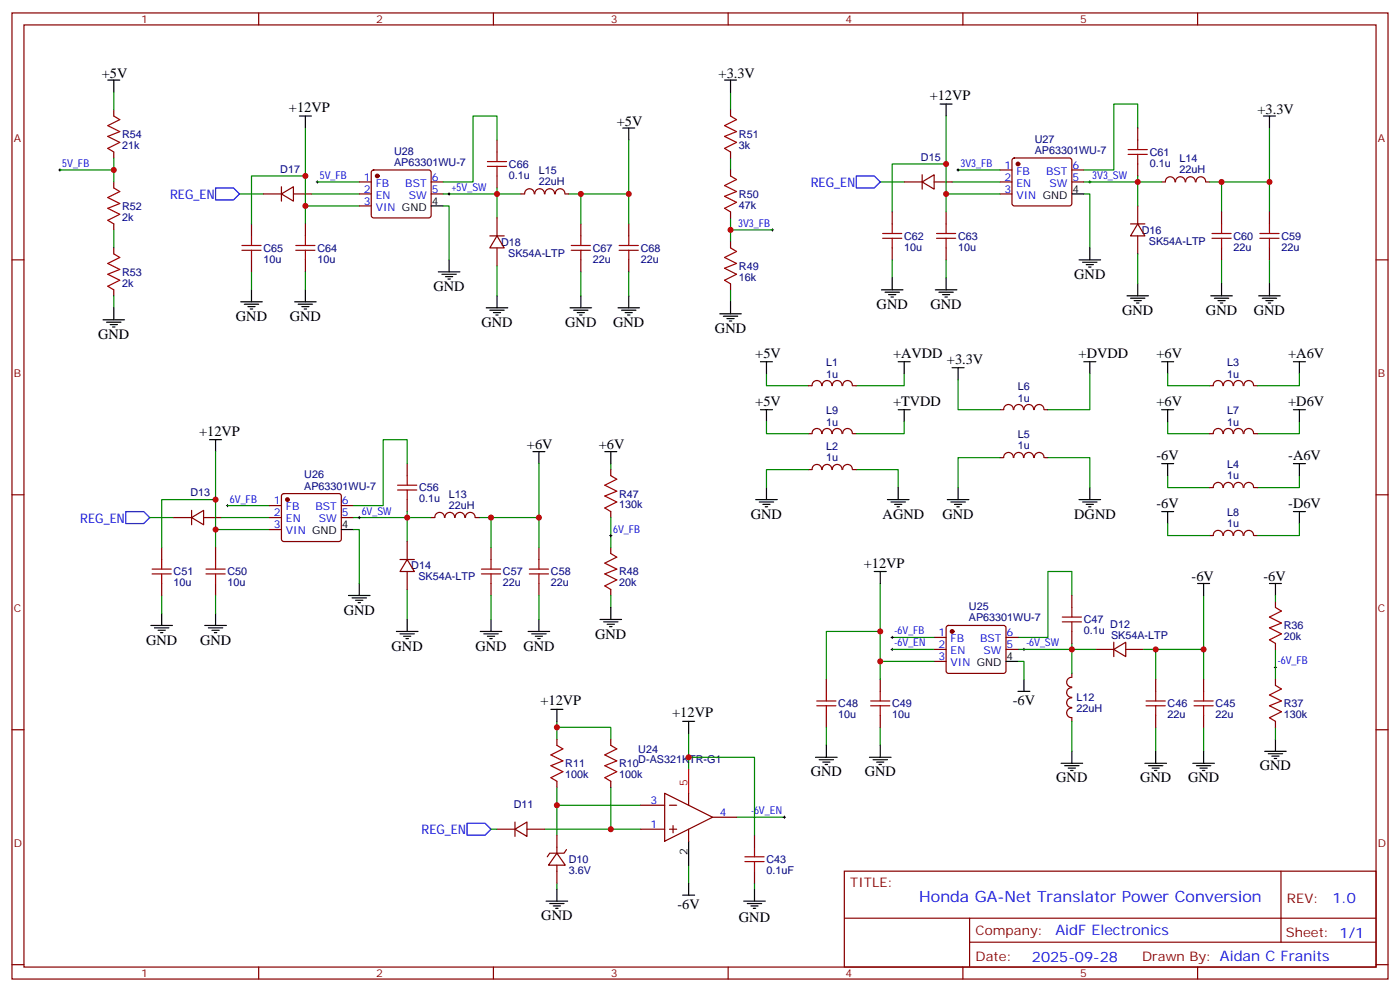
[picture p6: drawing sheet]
<svg xmlns="http://www.w3.org/2000/svg" width="412mm" height="292mm" viewBox="0 0 412 292" stroke-linecap="round" stroke-linejoin="round" font-family="sans-serif">
<g fill="none" stroke="#870000" stroke-width=".35">
<path d="M3.5 3.8h405.4v284.3h-405.4zM7.1 7.3h398.2v277.3h-398.2zM76.2 3.8v3.5M145.3 3.8v3.5M214.5 3.8v3.5M283.6 3.8v3.5M352.8 3.8v3.5M33.5 32.4v1.7M215.2 32.4v1.7M335.1 37.7v3.5M33.5 44.7v1.8M33.5 53.6v1.7"/>
<path d="M77.6 57.1h5.3M82.9 57.1l3.5-2.1v4.2zM82.9 55v4.2M86.4 57.1h5.3M105.8 53.6h3.6M105.8 57.1h3.6M109.6 50.2l.5-.2h16.2l.5 .2 .2 .5v12.7l-.2 .5-.5 .2h-16.2l-.5-.2-.2-.5v-12.7zM127 53.6h3.5M127 57.1h3.5M146.4 41.2v3.5M146.4 51.8v3.5M153.5 57.1h1"/>
<path d="M154.6 57.1a1.41 1.41 0 0 1 1.4-1.5 1.41 1.41 0 0 1 1.4 1.5M157.6 57.1a1.41 1.41 0 0 1 1.4-1.6 1.41 1.41 0 0 1 1.4 1.6M160.5 57.1a1.41 1.41 0 0 1 1.4-1.6 1.41 1.41 0 0 1 1.4 1.6M163.6 57.1a1.41 1.41 0 0 1 1.4-1.5 1.41 1.41 0 0 1 1.4 1.5M166.5 57.1h1.1M215.2 44.7v1.8M215.2 50v1.8M266.3 53.6h5.3M271.6 53.6l3.6-2.2v4.3zM271.6 51.4v4.3M275.2 53.6h5.3M294.6 53.6h3.5"/>
<path d="M294.6 50h3.5M294.6 57.1h3.5M298.3 46.7l.5-.2h16.2l.5 .2 .2 .5v12.7l-.2 .5-.5 .2h-16.2l-.5-.2-.2-.5v-12.7zM315.7 53.6h3.6M315.7 50h3.6M335.1 48.3v3.5M342.2 53.6h1.1M343.3 53.5a1.41 1.41 0 0 1 1.4-1.5 1.41 1.41 0 0 1 1.4 1.5M346.3 53.5a1.41 1.41 0 0 1 1.4-1.5 1.41 1.41 0 0 1 1.4 1.5M349.3 53.5a1.41 1.41 0 0 1 1.4-1.5 1.41 1.41 0 0 1 1.4 1.5M352.3 53.5a1.41 1.41 0 0 1 1.4-1.5 1.41 1.41 0 0 1 1.4 1.5M355.2 53.6h1.1"/>
<path d="M3.5 76.5h3.6M33.5 65.9v1.8M33.5 73v1.7M74.1 65.9v3.5M74.1 76.5v3.5M90 65.9v3.5M90 76.5v3.5M105.8 60.6h3.6M144.3 69.4h4.2M146.4 69.4l2.1 3.6h-4.2zM146.4 64.1v5.3M146.4 73v5.2"/>
<path d="M171.1 65.9v3.5M171.1 76.5v3.5M185.2 65.9v3.5M185.2 76.5v3.5M215.2 62.4v1.7M215.2 71.2v1.8M262.8 62.4v3.5M262.8 73v3.5M278.7 62.4v3.5M278.7 73v3.5M333 65.9h4.3M335.1 65.9l2.2 3.5h-4.3z"/>
<path d="M335.1 60.6v5.3M335.1 69.4v5.3M359.8 62.4v3.5M359.8 73v3.5M373.9 62.4v3.5M373.9 73v3.5M405.3 76.5h3.6M33.5 85.3v1.8M215.2 83.5v1.8M238.1 113.5h1.1M239.2 113.5a1.41 1.41 0 0 1 1.4-1.5 1.41 1.41 0 0 1 1.4 1.5M242.2 113.5a1.41 1.41 0 0 1 1.4-1.5 1.41 1.41 0 0 1 1.4 1.5"/>
<path d="M245.2 113.5a1.41 1.41 0 0 1 1.4-1.5 1.41 1.41 0 0 1 1.4 1.5M248.2 113.5a1.41 1.41 0 0 1 1.5-1.5 1.41 1.41 0 0 1 1.4 1.5M251.2 113.5h1M356.3 113.5h1.1M357.4 113.5a1.41 1.41 0 0 1 1.4-1.5 1.41 1.41 0 0 1 1.4 1.5M360.4 113.5a1.41 1.41 0 0 1 1.4-1.5 1.41 1.41 0 0 1 1.4 1.5M363.4 113.5a1.41 1.41 0 0 1 1.4-1.5 1.41 1.41 0 0 1 1.4 1.5M366.4 113.5a1.41 1.41 0 0 1 1.4-1.5 1.41 1.41 0 0 1 1.4 1.5M369.4 113.5h1M119.9 136.5v3.5M179.9 138.2v1.8M242 138.2a1.41 1.41 0 0 0-1.4-1.5 1.41 1.41 0 0 0-1.4 1.5h-1.1"/>
<path d="M242 127.6a1.41 1.41 0 0 0-1.4-1.5 1.41 1.41 0 0 0-1.4 1.5h-1.1M242.2 138.2a1.41 1.41 0 0 1 1.4-1.5 1.41 1.41 0 0 1 1.4 1.5M242.2 127.6a1.41 1.41 0 0 1 1.4-1.5 1.41 1.41 0 0 1 1.4 1.5M245.2 138.2a1.41 1.41 0 0 1 1.4-1.5 1.41 1.41 0 0 1 1.4 1.5M245.2 127.6a1.41 1.41 0 0 1 1.4-1.5 1.41 1.41 0 0 1 1.4 1.5M248.2 138.2a1.41 1.41 0 0 1 1.5-1.5 1.41 1.41 0 0 1 1.4 1.5M248.2 127.6a1.41 1.41 0 0 1 1.5-1.5 1.41 1.41 0 0 1 1.4 1.5M251.2 138.2h1M251.2 127.6h1M294.6 120.6h1M294.6 134.7h1M295.7 120.6a1.41 1.41 0 0 1 1.4-1.5 1.41 1.41 0 0 1 1.4 1.5"/>
<path d="M295.7 134.7a1.41 1.41 0 0 1 1.4-1.5 1.41 1.41 0 0 1 1.4 1.5M298.7 120.6a1.41 1.41 0 0 1 1.4-1.6 1.41 1.41 0 0 1 1.4 1.6M298.7 134.7a1.41 1.41 0 0 1 1.4-1.5 1.41 1.41 0 0 1 1.4 1.5M301.6 120.6a1.41 1.41 0 0 1 1.5-1.6 1.41 1.41 0 0 1 1.4 1.6M301.6 134.7a1.41 1.41 0 0 1 1.5-1.5 1.41 1.41 0 0 1 1.4 1.5M304.7 120.6a1.41 1.41 0 0 1 1.4-1.5 1.41 1.41 0 0 1 1.4 1.5M304.7 134.7a1.41 1.41 0 0 1 1.4-1.5 1.41 1.41 0 0 1 1.4 1.5M307.6 120.6h1.1M307.6 134.7h1.1M360.2 127.6a1.41 1.41 0 0 0-1.4-1.5 1.41 1.41 0 0 0-1.4 1.5h-1.1M360.4 127.6a1.41 1.41 0 0 1 1.4-1.5 1.41 1.41 0 0 1 1.4 1.5M363.4 127.6a1.41 1.41 0 0 1 1.4-1.5 1.41 1.41 0 0 1 1.4 1.5"/>
<path d="M366.4 127.6a1.41 1.41 0 0 1 1.4-1.5 1.41 1.41 0 0 1 1.4 1.5M369.4 127.6h1M3.5 145.6h3.6M51.2 152.3h5.2M56.4 152.3l3.6-2.1v4.2zM56.4 150.2v4.2M60 152.3h5.3M79.4 152.3h3.5M79.4 148.8h3.5M79.4 155.9h3.5M83.1 145.5l.5-.2h16.2l.5 .2 .2 .5v12.7l-.2 .5-.5 .2h-16.2l-.5-.2-.2-.5v-12.7zM100.5 152.3h3.6"/>
<path d="M100.5 148.8h3.6M119.9 147v3.6M119.9 159.4v5.3M127 152.3h1.1M128.1 152.3a1.41 1.41 0 0 1 1.4-1.5 1.41 1.41 0 0 1 1.4 1.5M131.1 152.3a1.41 1.41 0 0 1 1.4-1.5 1.41 1.41 0 0 1 1.4 1.5M134.1 152.3a1.41 1.41 0 0 1 1.4-1.5 1.41 1.41 0 0 1 1.4 1.5M137.1 152.3a1.41 1.41 0 0 1 1.4-1.5 1.41 1.41 0 0 1 1.4 1.5M140.1 152.3h1M179.9 150.6v1.7M356.3 143.5h1.1M357.4 143.5a1.41 1.41 0 0 1 1.4-1.5 1.41 1.41 0 0 1 1.4 1.5"/>
<path d="M360.2 157.6a1.41 1.41 0 0 0-1.4-1.5 1.41 1.41 0 0 0-1.4 1.5h-1.1M360.4 143.5a1.41 1.41 0 0 1 1.4-1.5 1.41 1.41 0 0 1 1.4 1.5M360.4 157.6a1.41 1.41 0 0 1 1.4-1.5 1.41 1.41 0 0 1 1.4 1.5M363.4 143.5a1.41 1.41 0 0 1 1.4-1.5 1.41 1.41 0 0 1 1.4 1.5M363.4 157.6a1.41 1.41 0 0 1 1.4-1.5 1.41 1.41 0 0 1 1.4 1.5M366.4 143.5a1.41 1.41 0 0 1 1.4-1.5 1.41 1.41 0 0 1 1.4 1.5M366.4 157.6a1.41 1.41 0 0 1 1.4-1.5 1.41 1.41 0 0 1 1.4 1.5M369.4 143.5h1M369.4 157.6h1M405.3 145.6h3.6M47.6 161.1v3.6M47.6 171.7v3.6"/>
<path d="M63.5 161.1v3.6M63.5 171.7v3.6M117.8 164.7h4.3M119.9 164.7l2.2 3.5h-4.3zM119.9 168.2v5.3M144.6 161.1v3.6M144.6 171.7v3.6M158.7 161.1v3.6M158.7 171.7v3.6M179.9 161.1v1.8M179.9 173.5v1.8M315.7 175.3v3.5"/>
<path d="M375.7 177v1.8M243.4 200v3.5M259.3 200v3.5M275.2 191.1h3.5M275.2 187.6h3.5M275.2 194.7h3.5M278.9 184.3l.5-.2h16.2l.5 .2 .2 .5v12.7l-.2 .5-.5 .2h-16.2l-.5-.2-.2-.5v-12.7zM296.3 191.1h3.6M296.3 187.6h3.6M315.7 199.4a1.41 1.41 0 0 0-1.5 1.4 1.41 1.41 0 0 0 1.5 1.4M315.7 185.8v3.6M315.7 198.2v1"/>
<path d="M322.8 191.1h5.3M328.1 191.1l3.5-2.1v4.3zM328.1 189v4.3M331.6 191.1h5.3M340.4 200v3.5M354.5 200v3.5M375.7 189.4v1.7M375.7 200v1.7M3.5 214.8h3.6M164 217.6v1.8M179.9 217.6v1.8M243.4 210.5v3.6"/>
<path d="M259.3 210.5v3.6M315.7 205.4a1.41 1.41 0 0 0-1.5 1.4 1.41 1.41 0 0 0 1.5 1.4M315.7 202.4a1.41 1.41 0 0 0-1.5 1.4 1.41 1.41 0 0 0 1.5 1.4M315.7 208.4a1.41 1.41 0 0 0-1.5 1.4 1.41 1.41 0 0 0 1.5 1.4M315.7 211.2v1.1M340.4 210.5v3.6M354.5 210.5v3.6M375.7 212.3v1.8M405.3 214.8h3.6M164 229.9v1.8M179.9 229.9v1.8M188.7 237h7.1"/>
<path d="M195.8 233.5l14.1 7-14.1 7.1zM197.2 237h2.1M202.8 233.5v3.5M146.4 244.1h5.3M151.7 244.1l3.5-2.2v4.3zM151.7 241.9v4.3M155.2 244.1h5.3M164 251.1l2.5 3.5h-4.9zM164 245.8v5.3M164 254.6v5.3M166.9 250l-.7 1.1h-4.3l-.7 1.1M188.7 244.1h7.1"/>
<path d="M197.2 244.1h2.1M198.3 243v2.1M202.8 244.1v3.5M209.9 240.5h7.1M222.2 245.8v3.5M222.2 256.4v3.5M248.7 256.4h156.6v28.2h-156.6zM377.3 256.4v20.9M248.7 270.2h156.5M285.6 277.3h119.6M285.6 270.2v14.2M3.5 283.9h3.6"/>
<path d="M76.2 284.6v3.5M145.3 284.6v3.5M214.5 284.6v3.5M283.6 284.6v3.5M352.8 284.6v3.5M405.3 283.9h3.6"/>
</g>
<g fill="none" stroke="#008700" stroke-width=".35">
<path d="M33.5 27.1v5.3M90 37.7v22.9h15.8M215.2 27.1v5.3M278.7 34.1v23h15.9M335.1 37.7v-7.1h-7v19.4h-8.8M373.9 37.7v15.9M17.6 50h15.9M33.5 46.5v7.1M70.6 57.1h7M90 51.8h-15.9v14.1M91.7 57.1h14.1M93.5 53.6h12.3"/>
<path d="M146.4 55.3v1.8h-15.9M146.4 41.2v-7.1h-7.1v19.5h-8.8M153.5 57.1h-7.1v7M167.6 57.1h3.5M185.2 41.2v15.9M215.2 46.5v3.5M259.3 53.6h7M278.7 48.3h-15.9v14.1M278.7 57.1v5.3M280.5 53.6h14.1M282.2 50h12.4M319.3 57.1h1.7v15.9"/>
<path d="M335.1 51.8v1.8h-15.8M342.2 53.6h-7.1v7M356.3 53.6h3.5M33.5 67.7v5.3M90 60.6v5.3M130.5 60.6h1.8v15.9M146.4 78.2v8.9M171.1 65.9v-8.8h14.1v8.8M215.2 67.7h12.3M215.2 64.1v7.1M262.8 76.5v5.3M278.7 76.5v5.3"/>
<path d="M335.1 74.7v8.8M359.8 62.4v-8.8h14.1v8.8M359.8 76.5v7M373.9 76.5v7M33.5 87.1v3.5M74.1 80v5.3M90 80v5.3M171.1 80v7.1M185.2 80v7.1M215.2 85.3v3.5M225.8 110v3.5h12.3M266.3 110v3.5h-14.1"/>
<path d="M282.2 111.8v8.8h12.4M321 110v10.6h-12.3M344 110v3.5h12.3M382.8 110v3.5h-12.4M63.5 132.9v23h15.9M119.9 136.5v-7.1h-7v19.4h-8.8M158.7 136.5v15.8M179.9 136.5v1.7M225.8 124.1v3.5h12.3M238.1 138.2h-12.3v5.3M252.2 138.2h12.4v5.3M266.3 124.1v3.5h-14.1"/>
<path d="M294.6 134.7h-12.4v8.8M308.7 134.7h12.3v8.8M344 140v3.5h12.3M344 124.1v3.5h12.3M382.8 140v3.5h-12.4M382.8 124.1v3.5h-12.4M44.1 152.3h7.1M63.5 147h-15.9v14.1M63.5 155.9v5.2M65.3 152.3h14.1M67 148.8h12.4M104.1 155.9h1.7v15.8"/>
<path d="M119.9 150.6v1.7h-15.8M127 152.3h-7.1v7.1M141.1 152.3h3.5M179.9 152.3v8.8M344 154.1v3.5h12.3M382.8 154.1v3.5h-12.4M47.6 175.3v5.3M63.5 175.3v5.3M119.9 173.5v8.8M144.6 161.1v-8.8h14.1v8.8M144.6 175.3v7M158.7 175.3v7"/>
<path d="M179.9 175.3v3.5M259.3 171.7v23h15.9M315.7 175.3v-7.1h-7v19.4h-8.8M354.5 175.3v15.8M375.7 175.3v1.7M259.3 185.8h-15.9v14.2M259.3 194.7v5.3M262.8 191.1h12.4M262.8 187.6h12.4M299.9 194.7h1.7v5.3M315.7 189.4v1.7h-15.8M322.8 191.1h-7.1v7.1"/>
<path d="M336.9 191.1h3.5M340.4 200v-8.9h14.1v8.9M375.7 191.1v8.9M164 214.1h15.9v3.5M164 212.3v5.3M202.8 215.8v10.6M243.4 214.1v5.3M259.3 214.1v5.3M315.7 212.3v8.8M340.4 214.1v7M354.5 214.1v7M375.7 214.1v3.5"/>
<path d="M164 231.7v5.3h24.7M164 237v8.8M179.9 231.7v12.4M202.8 222.9h19.4v22.9M144.6 244.1h1.8M160.5 244.1h28.2M164 259.9v1.8M202.8 254.6v5.3M217 240.5h14.1M222.2 259.9v1.8"/>
</g>
<g fill="none" stroke="#a10000" stroke-width=".35">
<path d="M33.5 34.1l1.8 1.1-3.6 1.8 3.6 1.7-3.6 1.4 3.6 1.8-3.6 1.8 1.8 1M215.2 34.1l1.8 1.1-3.6 1.8 3.6 1.7-3.6 1.4 3.6 1.8-3.6 1.8 1.8 1M33.5 55.3l1.8 1.1-3.6 1.7 3.6 1.8-3.6 1.4 3.6 1.8-3.6 1.7 1.8 1.1M143.6 49h5.6M143.6 47.6h5.6M146.4 44.7v2.9M146.4 49v2.8M215.2 51.8l1.8 1-3.6 1.8 3.6 1.8-3.6 1.4 3.6 1.7-3.6 1.8 1.8 1.1M332.3 45.4h5.7M332.3 44h5.7M335.1 41.2v2.8M335.1 45.4v2.9"/>
<path d="M33.5 74.7l1.8 1.1-3.6 1.7 3.6 1.8-3.6 1.4 3.6 1.8-3.6 1.7 1.8 1.1M71.3 73.7h5.6M71.3 72.2h5.6M74.1 69.4v2.8M74.1 73.7v2.8M87.1 73.7h5.7M87.1 72.2h5.7M90 69.4v2.8M90 73.7v2.8M168.3 73.7h5.6M168.3 72.2h5.6M171.1 69.4v2.8"/>
<path d="M171.1 73.7v2.8M182.4 73.7h5.6M182.4 72.2h5.6M185.2 69.4v2.8M185.2 73.7v2.8M215.2 73l1.8 1-3.6 1.8 3.6 1.7-3.6 1.5 3.6 1.7-3.6 1.8 1.8 1M260 70.1h5.6M260 68.7h5.6M262.8 65.9v2.8M262.8 70.1v2.9M275.9 70.1h5.6M275.9 68.7h5.6"/>
<path d="M278.7 65.9v2.8M278.7 70.1v2.9M357 70.1h5.7M357 68.7h5.7M359.8 65.9v2.8M359.8 70.1v2.9M371.1 70.1h5.7M371.1 68.7h5.7M373.9 65.9v2.8M373.9 70.1v2.9M119.9 140v2.8M179.9 140l1.8 1-3.5 1.8 3.5 1.8-3.5 1.4 3.5 1.7-3.5 1.8 1.7 1.1"/>
<path d="M117.1 144.2h5.7M117.1 142.8h5.7M119.9 144.2v2.8M44.8 168.9h5.6M44.8 167.5h5.6M47.6 164.7v2.8M47.6 168.9v2.8M60.7 168.9h5.6M60.7 167.5h5.6M63.5 164.7v2.8M63.5 168.9v2.8M141.8 168.9h5.7"/>
<path d="M141.8 167.5h5.7M144.6 164.7v2.8M144.6 168.9v2.8M155.9 168.9h5.7M155.9 167.5h5.7M158.7 164.7v2.8M158.7 168.9v2.8M179.9 162.9l1.8 1.1-3.5 1.7 3.5 1.8-3.5 1.4 3.5 1.8-3.5 1.7 1.7 1.1M315.7 178.8v2.8M375.7 178.8l1.8 1-3.6 1.8 3.6 1.8-3.6 1.4 3.6 1.7-3.6 1.8 1.8 1.1M312.9 183h5.7M312.9 181.6h5.7"/>
<path d="M315.7 183v2.8M164 219.4l1.8 1-3.5 1.8 3.5 1.7-3.5 1.5 3.5 1.7-3.5 1.8 1.7 1M179.9 219.4l1.8 1-3.5 1.8 3.5 1.7-3.5 1.5 3.5 1.7-3.5 1.8 1.7 1M240.6 207.7h5.6M240.6 206.3h5.6M243.4 203.5v2.8M243.4 207.7v2.8M256.5 207.7h5.6M256.5 206.3h5.6M259.3 203.5v2.8M259.3 207.7v2.8M337.6 207.7h5.7"/>
<path d="M337.6 206.3h5.7M340.4 203.5v2.8M340.4 207.7v2.8M351.7 207.7h5.7M351.7 206.3h5.7M354.5 203.5v2.8M354.5 207.7v2.8M375.7 201.7l1.8 1.1-3.6 1.7 3.6 1.8-3.6 1.4 3.6 1.8-3.6 1.7 1.8 1.1M219.4 253.6h5.7M219.4 252.2h5.7M222.2 249.3v2.9M222.2 253.6v2.8"/>
</g>
<path d="M63.5 55.3h5.3l1.8 1.8-1.8 1.7h-5.3zM252.2 51.8h5.3l1.8 1.8-1.8 1.7h-5.3zM37 150.6h5.3l1.8 1.7-1.8 1.8h-5.3zM137.6 242.3h5.3l1.7 1.8-1.7 1.7h-5.3z" fill="none" stroke="#00f" stroke-width=".35"/>
<g fill="none" stroke="#000" stroke-width=".35">
<path d="M31.7 23.6h3.6M33.5 23.6v3.5M88.2 34.1h3.5M90 34.1v3.6M183.4 37.7h3.6M185.2 37.7v3.5M213.4 23.6h3.6M215.2 23.6v3.5M276.9 30.6h3.6M278.7 30.6v3.5M372.2 34.1h3.5M373.9 34.1v3.6"/>
<path d="M315.7 57.1h3.6M127 60.6h3.5M132.3 76.5v3.5M317.9 76.5h6.3M318.9 77.2h4.2M320 77.9h2.1M320.7 78.6h.7M321 73v3.5M30.3 94.1h6.4M31.4 94.8h4.2M32.5 95.5h2.1M33.2 96.2h.7"/>
<path d="M33.5 90.6v3.5M70.9 88.8h6.4M72 89.5h4.2M73 90.2h2.1M73.7 90.9h.7M74.1 85.3v3.5M86.8 88.8h6.3M87.8 89.5h4.3M88.9 90.2h2.1M89.6 90.9h.7M90 85.3v3.5M129.1 80h6.4"/>
<path d="M130.2 80.7h4.2M131.2 81.4h2.1M131.9 82.1h.7M143.2 90.6h6.4M144.3 91.3h4.2M145.3 92h2.2M146 92.7h.8M146.4 87.1v3.5M167.9 90.6h6.4M169 91.3h4.2M170 92h2.2M170.7 92.7h.7"/>
<path d="M171.1 87.1v3.5M182 90.6h6.4M183.1 91.3h4.2M184.1 92h2.2M184.9 92.7h.7M185.2 87.1v3.5M212 92.4h6.4M213.1 93.1h4.2M214.1 93.8h2.2M214.8 94.5h.7M215.2 88.8v3.6M259.6 85.3h6.4"/>
<path d="M260.7 86h4.2M261.8 86.7h2.1M262.5 87.4h.7M262.8 81.8v3.5M275.5 85.3h6.4M276.6 86h4.2M277.6 86.7h2.2M278.3 87.4h.7M278.7 81.8v3.5M332 87.1h6.3M333 87.8h4.3M334.1 88.5h2.1"/>
<path d="M334.8 89.2h.7M335.1 83.5v3.6M356.7 87.1h6.3M357.7 87.8h4.2M358.8 88.5h2.1M359.5 89.2h.7M359.8 83.5v3.6M370.8 87.1h6.3M371.8 87.8h4.3M372.9 88.5h2.1M373.6 89.2h.7M373.9 83.5v3.6"/>
<path d="M224 106.5h3.5M225.8 106.5v3.5M264.6 106.5h3.5M266.3 106.5v3.5M280.5 108.2h3.5M282.2 108.2v3.6M319.3 106.5h3.5M321 106.5v3.5M342.2 106.5h3.5M344 106.5v3.5M381 106.5h3.5M382.8 106.5v3.5"/>
<path d="M61.7 129.4h3.6M63.5 129.4v3.5M157 132.9h3.5M158.7 132.9v3.6M178.2 132.9h3.5M179.9 132.9v3.6M224 120.6h3.5M225.8 120.6v3.5M264.6 120.6h3.5M266.3 120.6v3.5M342.2 136.5h3.5M342.2 120.6h3.5"/>
<path d="M344 120.6v3.5M344 136.5v3.5M381 136.5h3.5M381 120.6h3.5M382.8 120.6v3.5M382.8 136.5v3.5M100.5 155.9h3.6M222.6 147h6.4M223.7 147.7h4.2M224.7 148.4h2.1M225.4 149.2h.7M225.8 143.5v3.5"/>
<path d="M261.4 147h6.4M262.5 147.7h4.2M263.5 148.4h2.1M264.2 149.2h.7M264.6 143.5v3.5M279 147h6.4M280.1 147.7h4.2M281.2 148.4h2.1M281.9 149.2h.7M282.2 143.5v3.5M317.9 147h6.3M318.9 147.7h4.2"/>
<path d="M320 148.4h2.1M320.7 149.2h.7M321 143.5v3.5M342.2 150.6h3.5M344 150.6v3.5M381 150.6h3.5M382.8 150.6v3.5M102.7 175.3h6.3M103.7 176h4.2M104.8 176.7h2.1M105.5 177.4h.7M105.8 171.7v3.6"/>
<path d="M179.9 178.8v3.5M257.5 168.2h3.6M259.3 168.2v3.5M352.8 171.7h3.5M354.5 171.7v3.6M373.9 171.7h3.6M375.7 171.7v3.6M44.4 184.1h6.4M45.5 184.8h4.2M46.6 185.5h2.1M47.3 186.2h.7M47.6 180.6v3.5"/>
<path d="M60.3 184.1h6.4M61.4 184.8h4.2M62.4 185.5h2.2M63.1 186.2h.8M63.5 180.6v3.5M116.8 185.8h6.3M117.8 186.5h4.3M118.9 187.3h2.1M119.6 188h.7M119.9 182.3v3.5M141.5 185.8h6.3M142.5 186.5h4.3"/>
<path d="M143.6 187.3h2.1M144.3 188h.7M144.6 182.3v3.5M155.6 185.8h6.3M156.6 186.5h4.3M157.7 187.3h2.1M158.4 188h.7M158.7 182.3v3.5M176.7 182.3h6.4M177.8 183h4.2M178.9 183.7h2.1M179.6 184.4h.7"/>
<path d="M296.3 194.7h3.6M301.6 200v3.5M162.3 208.8h3.5M164 208.8v3.5M201.1 212.3h3.5M202.8 212.3v3.5M243.4 219.4v3.5M259.3 219.4v3.5M299.9 203.5h3.5M375.7 217.6v3.5M240.2 222.9h6.4M241.3 223.6h4.2"/>
<path d="M242.4 224.3h2.1M243.1 225h.7M256.1 222.9h6.4M257.2 223.6h4.2M258.2 224.3h2.1M258.9 225h.7M312.6 224.6h6.3M313.6 225.4h4.3M314.7 226.1h2.1M315.4 226.8h.7M315.7 221.1v3.5M337.3 224.6h6.3"/>
<path d="M338.3 225.4h4.2M339.4 226.1h2.1M340.1 226.8h.7M340.4 221.1v3.5M351.4 224.6h6.3M352.4 225.4h4.3M353.5 226.1h2.1M354.2 226.8h.7M354.5 221.1v3.5M372.5 221.1h6.4M373.6 221.8h4.2M374.6 222.5h2.2"/>
<path d="M375.4 223.2h.7M202.8 247.6v7M202.8 259.9v3.6M160.9 265.2h6.3M161.9 265.9h4.3M163 266.6h2.1M163.7 267.3h.7M164 261.7v3.5M201.1 263.5h3.5M219.1 265.2h6.3M220.1 265.9h4.3M221.2 266.6h2.1"/>
<path d="M221.9 267.3h.7M222.2 261.7v3.5"/>
</g>
<g fill="none" stroke="#000" stroke-width=".29">
<path d="M17.3 50h.7M17.6 49.7v.7M93.1 53.6h.7M93.5 53.2v.7M131.9 57.1h.7M132.3 56.7v.7M281.9 50h.7M282.2 49.7v.7M320.7 53.6h.7M321 53.2v.7M227.2 67.7h.7M227.5 67.3v.7"/>
<path d="M66.7 148.8h.7M67 148.4v.8M105.5 152.3h.7M105.8 152v.7M179.6 157.6h.7M179.9 157.3v.7M262.5 191.1h.7M262.5 187.6h.7M262.8 187.3v.7M262.8 190.8v.7M301.3 191.1h.7M301.6 190.8v.7"/>
<path d="M375.4 196.4h.7M375.7 196.1v.7M230.7 240.5h.7M231.1 240.2v.7"/>
</g>
<path d="M202.8 226.4v7.1" fill="none" stroke="#f00" stroke-width=".35"/>
<g fill="#870000" stroke="#870000" stroke-width=".35">
<circle cx="280.5" cy="185.8" r=".53"/>
<circle cx="84.7" cy="147" r=".53"/>
<circle cx="299.9" cy="48.3" r=".53"/>
<circle cx="111.1" cy="51.8" r=".53"/>
</g>
<g fill="#c00">
<circle cx="179.9" cy="244.1" r=".88"/>
<circle cx="164" cy="214.1" r=".88"/>
<circle cx="164" cy="237" r=".88"/>
<circle cx="259.3" cy="185.8" r=".88"/>
<circle cx="354.5" cy="191.1" r=".88"/>
<circle cx="259.3" cy="194.7" r=".88"/>
<circle cx="315.7" cy="191.1" r=".88"/>
<circle cx="340.4" cy="191.1" r=".88"/>
<circle cx="144.6" cy="152.3" r=".88"/>
<circle cx="119.9" cy="152.3" r=".88"/>
<circle cx="63.5" cy="155.9" r=".88"/>
<circle cx="158.8" cy="152.3" r=".88"/>
<circle cx="63.5" cy="147" r=".88"/>
<circle cx="215.2" cy="67.7" r=".88"/>
<circle cx="373.9" cy="53.6" r=".88"/>
<circle cx="278.7" cy="48.3" r=".88"/>
<circle cx="278.7" cy="57.1" r=".88"/>
<circle cx="335.1" cy="53.6" r=".88"/>
<circle cx="359.8" cy="53.6" r=".88"/>
<circle cx="171.1" cy="57.1" r=".88"/>
<circle cx="146.4" cy="57.1" r=".88"/>
<circle cx="90" cy="60.6" r=".88"/>
<circle cx="90" cy="51.8" r=".88"/>
<circle cx="185.2" cy="57.1" r=".88"/>
<circle cx="33.5" cy="50" r=".88"/>
<circle cx="202.8" cy="222.9" r=".88"/>
</g>
<text font-size="4.6" fill="#00f" x="270.8" y="265.4">Honda GA-Net Translator Power Conversion</text>
<g font-size="4.2">
<text x="30" y="22.9">+5V</text>
<text x="211.7" y="22.9">+3.3V</text>
<text x="273.9" y="29.5">+12VP</text>
<text x="85.1" y="33">+12VP</text>
<text x="370.4" y="33.4">+3.3V</text>
<text x="181.7" y="37">+5V</text>
<text x="316.4" y="82.1">GND</text>
<text x="127.7" y="85.7">GND</text>
<text x="69.5" y="94.5">GND</text>
<text x="85.4" y="94.5">GND</text>
<text x="258.2" y="90.9">GND</text>
<text x="274.1" y="90.9">GND</text>
<text x="330.6" y="92.7">GND</text>
<text x="355.2" y="92.7">GND</text>
<text x="369.4" y="92.7">GND</text>
<text x="28.9" y="99.8">GND</text>
<text x="141.8" y="96.2">GND</text>
<text x="166.5" y="96.2">GND</text>
<text x="180.6" y="96.2">GND</text>
<text x="210.6" y="98">GND</text>
<text x="222.5" y="105.4">+5V</text>
<text x="263.1" y="105.4">+AVDD</text>
<text x="278.9" y="107.1">+3.3V</text>
<text x="317.7" y="105.4">+DVDD</text>
<text x="340.7" y="105.4">+6V</text>
<text x="379.5" y="105.4">+A6V</text>
<text x="222.5" y="119.5">+5V</text>
<text x="263.1" y="119.5">+TVDD</text>
<text x="340.7" y="119.5">+6V</text>
<text x="379.5" y="119.5">+D6V</text>
<text x="58.7" y="128.2">+12VP</text>
<text x="155.2" y="132.2">+6V</text>
<text x="176.4" y="132.2">+6V</text>
<text x="340.7" y="135.4">-6V</text>
<text x="379.5" y="135.4">-A6V</text>
<text x="340.7" y="149.5">-6V</text>
<text x="379.5" y="149.5">-D6V</text>
<text x="221.2" y="152.7">GND</text>
<text x="260" y="152.7">AGND</text>
<text x="277.6" y="152.7">GND</text>
<text x="316.4" y="152.7">DGND</text>
<text x="254.5" y="167">+12VP</text>
<text x="351" y="171">-6V</text>
<text x="372.2" y="171">-6V</text>
<text x="101.2" y="180.9">GND</text>
<text x="43" y="189.7">GND</text>
<text x="58.9" y="189.7">GND</text>
<text x="115.4" y="191.5">GND</text>
<text x="140.1" y="191.5">GND</text>
<text x="154.2" y="191.5">GND</text>
<text x="175.3" y="188">GND</text>
<text x="159.2" y="207.6">+12VP</text>
<text x="298.3" y="207.5">-6V</text>
<text x="198" y="211.1">+12VP</text>
<text x="371.1" y="226.8">GND</text>
<text x="238.8" y="228.5">GND</text>
<text x="254.7" y="228.5">GND</text>
<text x="311.1" y="230.3">GND</text>
<text x="335.8" y="230.3">GND</text>
<text x="350" y="230.3">GND</text>
<text x="199.6" y="267.4">-6V</text>
<text x="159.5" y="270.9">GND</text>
<text x="217.7" y="271.4">GND</text>
</g>
<g font-size="4.2" fill="#00f">
<text x="392.5" y="265.7">1.0</text>
<text x="310.9" y="275.2">AidF Electronics</text>
<text x="304" y="283">2025-09-28</text>
</g>
<g font-size="3.9" fill="#00f">
<text x="50.1" y="58.6">REG_EN</text>
<text x="238.8" y="55.1">REG_EN</text>
<text x="23.7" y="153.9">REG_EN</text>
<text x="124.2" y="245.6">REG_EN</text>
</g>
<g font-size="3.9" fill="#800">
<text x="250.5" y="261">TITLE:</text>
<text x="379.1" y="265.7">REV:</text>
<text x="287.4" y="275.2">Company:</text>
<text x="378.7" y="275.8">Sheet: 1/1</text>
<text x="287.4" y="282.9">Date:</text>
<text x="336.4" y="282.9">Drawn By: Aidan C Franits</text>
</g>
<g font-size="3.2" fill="#800">
<text x="41.6" y="6.8">1</text>
<text x="110.8" y="6.8">2</text>
<text x="179.9" y="6.8">3</text>
<text x="249.1" y="6.8">4</text>
<text x="318.2" y="6.8">5</text>
<text x="4.1" y="41.9">A</text>
<text x="405.9" y="41.9">A</text>
<text x="4.1" y="111.1">B</text>
<text x="405.9" y="111.1">B</text>
<text x="4.1" y="180.2">C</text>
<text x="405.9" y="180.2">C</text>
<text x="4.1" y="249.3">D</text>
<text x="405.9" y="249.3">D</text>
<text x="41.6" y="287.6">1</text>
<text x="110.8" y="287.6">2</text>
<text x="179.9" y="287.6">3</text>
<text x="249.1" y="287.6">4</text>
<text x="318.2" y="287.6">5</text>
</g>
<g font-size="3.2" fill="#000080">
<text x="36" y="40.6">R54</text>
<text x="217.7" y="40.6">R51</text>
<text x="36" y="43.8">21k</text>
<text x="116.1" y="45.6">U28</text>
<text x="217.7" y="43.8">3k</text>
<text x="271.3" y="47.3">D15</text>
<text x="304.8" y="45.3">AP63301WU-7</text>
<text x="304.8" y="42">U27</text>
<text x="338.7" y="45.9">C61</text>
<text x="347.4" y="47.8">L14</text>
<text x="82.6" y="50.8">D17</text>
<text x="116.1" y="48.8">AP63301WU-7</text>
<text x="149.9" y="52.6">0.1u</text>
<text x="149.9" y="49.4">C66</text>
<text x="158.7" y="51.3">L15</text>
<text x="338.7" y="49.1">0.1u</text>
<text x="347.4" y="51">22uH</text>
<text x="158.7" y="54.5">22uH</text>
<text x="217.7" y="58.2">R50</text>
<text x="36" y="65">2k</text>
<text x="36" y="61.7">R52</text>
<text x="217.7" y="61.5">47k</text>
<text x="266.3" y="70.6">C62</text>
<text x="282.2" y="70.6">C63</text>
<text x="336.3" y="68.8">D16</text>
<text x="338.4" y="72">SK54A-LTP</text>
<text x="363.4" y="70.6">C60</text>
<text x="377.5" y="70.6">C59</text>
<text x="77.6" y="77.3">10u</text>
<text x="77.6" y="74.1">C65</text>
<text x="93.5" y="77.3">10u</text>
<text x="93.5" y="74.1">C64</text>
<text x="147.6" y="72.3">D18</text>
<text x="149.7" y="75.5">SK54A-LTP</text>
<text x="174.6" y="77.3">22u</text>
<text x="174.6" y="74.1">C67</text>
<text x="188.7" y="77.3">22u</text>
<text x="188.7" y="74.1">C68</text>
<text x="266.3" y="73.7">10u</text>
<text x="282.2" y="73.7">10u</text>
<text x="363.4" y="73.7">22u</text>
<text x="377.5" y="73.7">22u</text>
<text x="36" y="81.1">R53</text>
<text x="217.7" y="82.6">16k</text>
<text x="217.7" y="79.4">R49</text>
<text x="36" y="84.4">2k</text>
<text x="243.3" y="107.8">L1</text>
<text x="361.5" y="107.8">L3</text>
<text x="243.3" y="111.1">1u</text>
<text x="361.5" y="111.1">1u</text>
<text x="299.8" y="118.2">1u</text>
<text x="299.8" y="114.8">L6</text>
<text x="243.3" y="125.2">1u</text>
<text x="243.3" y="121.9">L9</text>
<text x="361.5" y="125.2">1u</text>
<text x="361.5" y="121.9">L7</text>
<text x="299.8" y="128.9">L5</text>
<text x="243.3" y="135.6">1u</text>
<text x="243.3" y="132.5">L2</text>
<text x="299.8" y="132.1">1u</text>
<text x="361.5" y="137.7">L4</text>
<text x="89.6" y="140.8">U26</text>
<text x="361.5" y="141.1">1u</text>
<text x="56.1" y="146">D13</text>
<text x="89.6" y="144.1">AP63301WU-7</text>
<text x="123.5" y="147.8">0.1u</text>
<text x="123.5" y="144.7">C56</text>
<text x="132.2" y="149.7">22uH</text>
<text x="132.2" y="146.6">L13</text>
<text x="182.4" y="149.6">130k</text>
<text x="182.4" y="146.4">R47</text>
<text x="361.5" y="155.2">1u</text>
<text x="361.5" y="151.9">L8</text>
<text x="121.2" y="167.6">D14</text>
<text x="51.2" y="172.5">10u</text>
<text x="51.2" y="169.4">C51</text>
<text x="67" y="172.5">10u</text>
<text x="67" y="169.4">C50</text>
<text x="123.2" y="170.8">SK54A-LTP</text>
<text x="148.2" y="172.5">22u</text>
<text x="148.2" y="169.4">C57</text>
<text x="162.3" y="172.5">22u</text>
<text x="162.3" y="169.4">C58</text>
<text x="182.4" y="172.6">20k</text>
<text x="182.4" y="169.4">R48</text>
<text x="285.4" y="179.6">U25</text>
<text x="285.4" y="182.9">AP63301WU-7</text>
<text x="319.3" y="183.5">C47</text>
<text x="327" y="184.8">D12</text>
<text x="378.2" y="185.3">R36</text>
<text x="319.3" y="186.6">0.1u</text>
<text x="327.3" y="188">SK54A-LTP</text>
<text x="378.2" y="188.4">20k</text>
<text x="246.9" y="208.2">C48</text>
<text x="262.8" y="208.2">C49</text>
<text x="317.1" y="209.6">22uH</text>
<text x="317.1" y="206.4">L12</text>
<text x="344" y="208.2">C46</text>
<text x="358.1" y="208.2">C45</text>
<text x="378.2" y="208.2">R37</text>
<text x="246.9" y="211.3">10u</text>
<text x="262.8" y="211.3">10u</text>
<text x="344" y="211.3">22u</text>
<text x="358.1" y="211.3">22u</text>
<text x="378.2" y="211.3">130k</text>
<text x="188" y="221.5">U24</text>
<text x="166.5" y="225.8">R11</text>
<text x="182.4" y="225.8">R10</text>
<text x="188" y="224.6">D-AS321KTR-G1</text>
<text x="166.5" y="229">100k</text>
<text x="182.4" y="229">100k</text>
<text x="151.4" y="237.8">D11</text>
<text x="167.6" y="257.2">3.6V</text>
<text x="167.6" y="254">D10</text>
<text x="225.8" y="257.2">0.1uF</text>
<text x="225.8" y="254">C43</text>
</g>
<g font-size="3.2" fill="#00f">
<text x="18.3" y="49.1">5V_FB</text>
<text x="94.2" y="52.7">5V_FB</text>
<text x="107.2" y="53.2">1</text>
<text x="127.2" y="53.2">6</text>
<text x="282.9" y="49.1">3V3_FB</text>
<text x="295.9" y="49.7">1</text>
<text x="295.9" y="53.2">2</text>
<text x="299.4" y="51.4">FB</text>
<text x="308.1" y="51.4">BST</text>
<text x="315.9" y="53.2">5</text>
<text x="315.9" y="49.7">6</text>
<text x="321.7" y="52.7">3V3_SW</text>
<text x="107.2" y="56.7">2</text>
<text x="110.7" y="55">FB</text>
<text x="110.7" y="58.5">EN</text>
<text x="119.4" y="55">BST</text>
<text x="120.4" y="58.5">SW</text>
<text x="127.2" y="56.7">5</text>
<text x="133" y="56.2">+5V_SW</text>
<text x="295.9" y="56.7">3</text>
<text x="299.4" y="55">EN</text>
<text x="299.4" y="58.5">VIN GND</text>
<text x="309.1" y="55">SW</text>
<text x="107.2" y="60.3">3</text>
<text x="110.7" y="62">VIN GND</text>
<text x="217.4" y="66.8">3V3_FB</text>
<text x="67.7" y="147.9">6V_FB</text>
<text x="80.7" y="148.4">1</text>
<text x="100.7" y="148.4">6</text>
<text x="80.7" y="152">2</text>
<text x="80.7" y="155.5">3</text>
<text x="84.2" y="150.2">FB</text>
<text x="84.2" y="153.7">EN</text>
<text x="92.9" y="150.2">BST</text>
<text x="93.9" y="153.7">SW</text>
<text x="100.7" y="152">5</text>
<text x="106.5" y="151.4">6V_SW</text>
<text x="84.2" y="157.3">VIN GND</text>
<text x="180.6" y="156.7">6V_FB</text>
<text x="263.5" y="190.3">-6V_EN</text>
<text x="263.5" y="186.7">-6V_FB</text>
<text x="276.5" y="187.3">1</text>
<text x="276.5" y="190.8">2</text>
<text x="280" y="189">FB</text>
<text x="288.7" y="189">BST</text>
<text x="296.5" y="190.8">5</text>
<text x="296.5" y="187.3">6</text>
<text x="302.3" y="190.3">-6V_SW</text>
<text x="276.5" y="194.3">3</text>
<text x="280" y="192.5">EN</text>
<text x="280" y="196.1">VIN GND</text>
<text x="289.7" y="192.5">SW</text>
<text x="376.4" y="195.5">-6V_FB</text>
<text x="191.7" y="236.6">3</text>
<text x="221.3" y="239.6">-6V_EN</text>
<text x="191.7" y="243.7">1</text>
<text x="212" y="240.2">4</text>
</g>
<g font-size="3.2">
<text x="315.9" y="56.7">4</text>
<text x="127.2" y="60.3">4</text>
<text x="100.7" y="155.5">4</text>
<text x="296.5" y="194.3">4</text>
<text x="202.5" y="251.7" transform="rotate(-90 202.5 251.7)">2</text>
</g>
<text font-size="3.2" fill="#f00" x="202.5" y="231.4" transform="rotate(-90 202.5 231.4)">5</text>
</svg>
